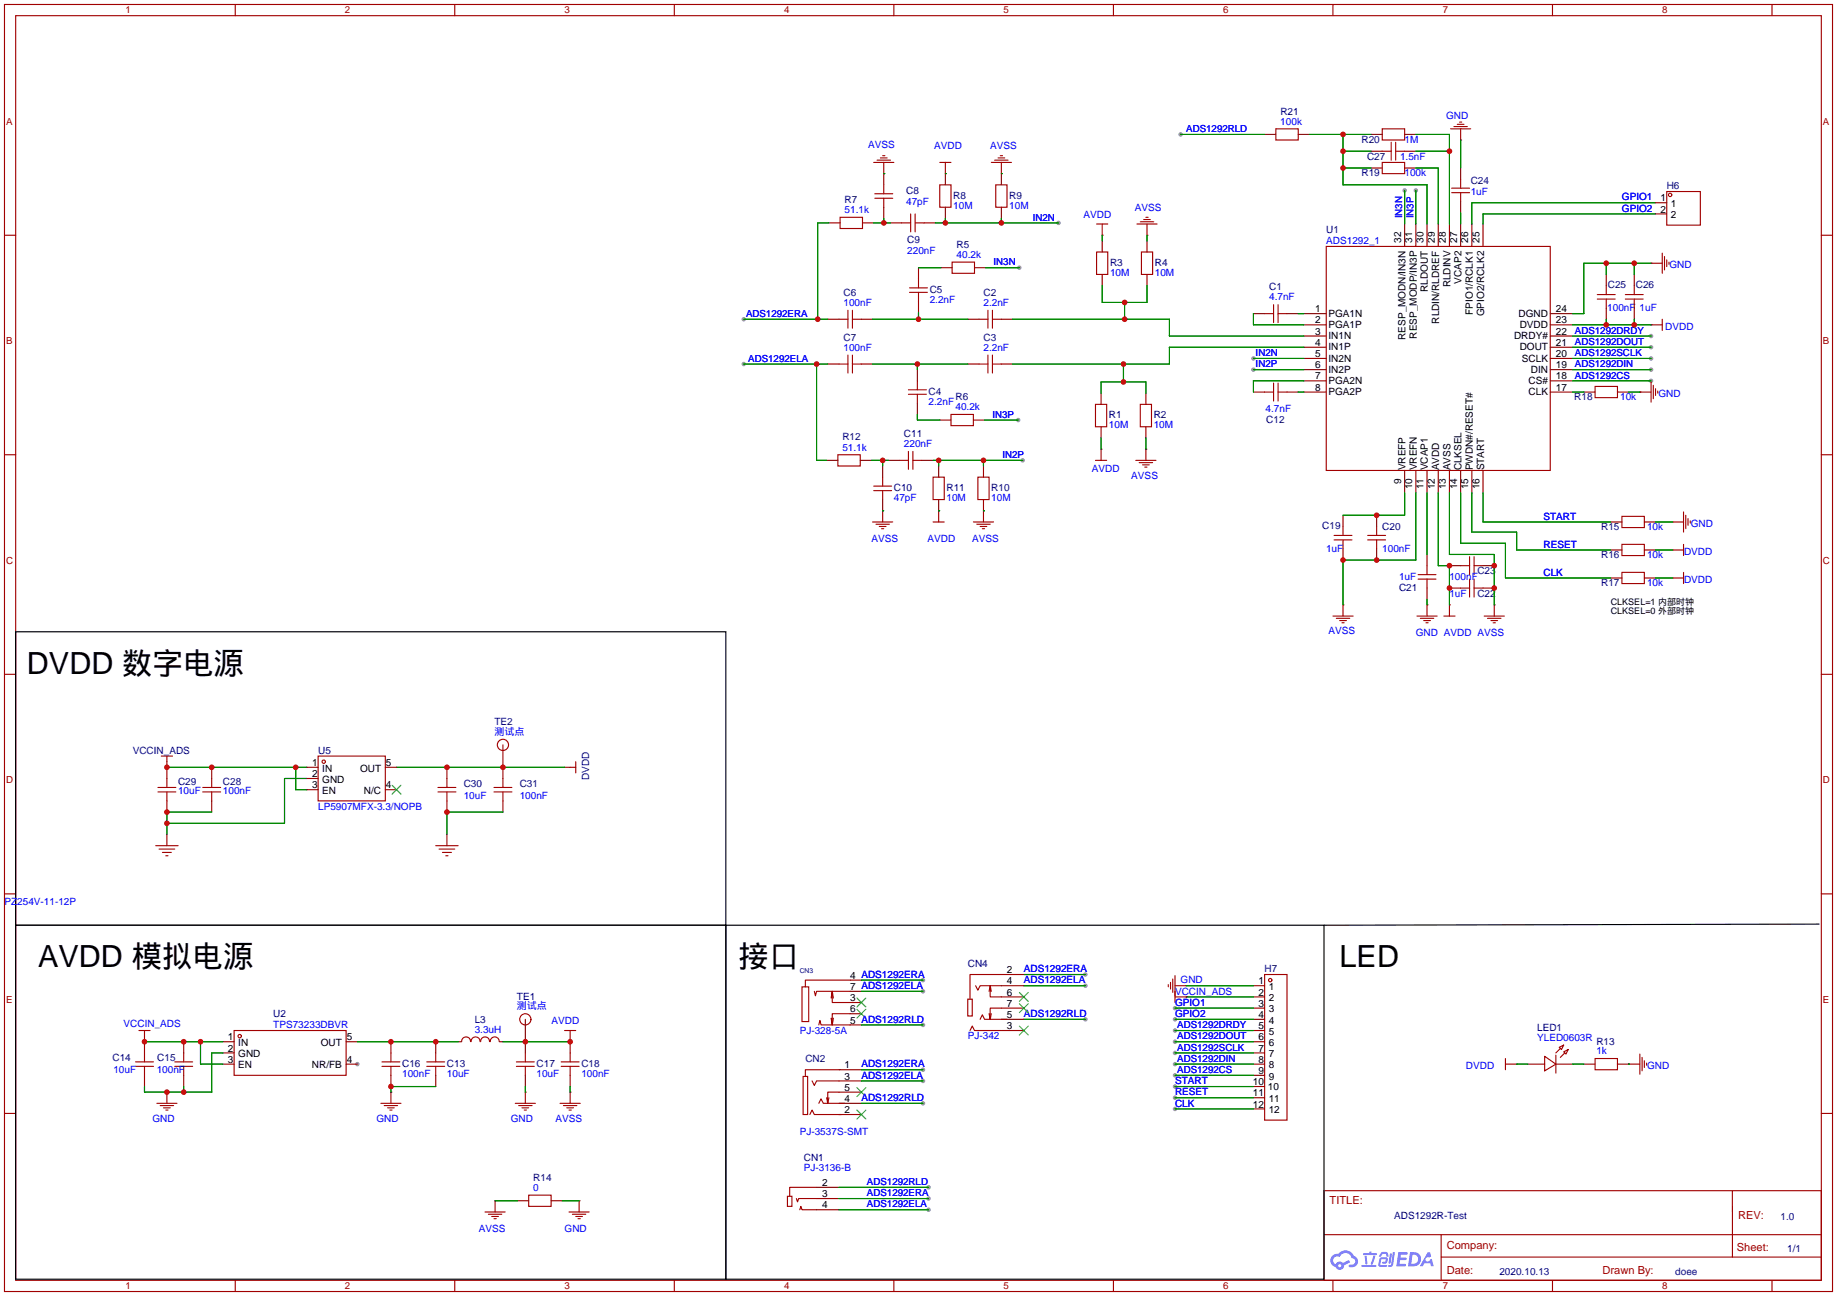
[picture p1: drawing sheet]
<svg xmlns="http://www.w3.org/2000/svg" width="417mm" height="294mm" viewBox="0 0 417 294" stroke-linecap="round" stroke-linejoin="round" font-family="sans-serif">
<g fill="#999">
<circle cx="81" cy="241.3" r=".51"/>
<circle cx="168.7" cy="82.5" r=".51"/>
<circle cx="231.1" cy="60.7" r=".51"/>
<circle cx="230.9" cy="95.2" r=".51"/>
<circle cx="168.7" cy="72.4" r=".51"/>
<circle cx="240" cy="50.5" r=".51"/>
<circle cx="231.9" cy="104.4" r=".51"/>
<circle cx="374.4" cy="76.2" r=".51"/>
<circle cx="374.4" cy="86.4" r=".51"/>
<circle cx="374.4" cy="83.8" r=".51"/>
<circle cx="374.4" cy="81.3" r=".51"/>
<circle cx="374.4" cy="78.7" r=".51"/>
<circle cx="318.5" cy="43.2" r=".51"/>
<circle cx="321.1" cy="43.2" r=".51"/>
<circle cx="267.7" cy="30.5" r=".51"/>
<circle cx="210.6" cy="269.2" r=".51"/>
<circle cx="210.6" cy="271.8" r=".51"/>
<circle cx="210.6" cy="274.3" r=".51"/>
<circle cx="266.4" cy="243.8" r=".51"/>
<circle cx="266.4" cy="241.3" r=".51"/>
<circle cx="266.4" cy="238.8" r=".51"/>
<circle cx="266.4" cy="236.2" r=".51"/>
<circle cx="266.4" cy="233.7" r=".51"/>
<circle cx="266.4" cy="228.6" r=".51"/>
<circle cx="266.4" cy="231.1" r=".51"/>
<circle cx="266.4" cy="251.5" r=".51"/>
<circle cx="266.4" cy="248.9" r=".51"/>
<circle cx="266.4" cy="246.4" r=".51"/>
<circle cx="209.3" cy="242.6" r=".51"/>
<circle cx="209.3" cy="245.1" r=".51"/>
<circle cx="209.3" cy="250.2" r=".51"/>
<circle cx="209.3" cy="224.8" r=".51"/>
<circle cx="209.3" cy="232.4" r=".51"/>
<circle cx="246.1" cy="221" r=".51"/>
<circle cx="209.3" cy="222.2" r=".51"/>
<circle cx="246.1" cy="223.5" r=".51"/>
<circle cx="246.1" cy="231.1" r=".51"/>
<circle cx="284.2" cy="83.8" r=".51"/>
<circle cx="284.2" cy="81.3" r=".51"/>
</g>
<g fill="none" stroke="#a10000" stroke-width=".25">
<path d="M1 1h414.5v291.9h-414.5zM3.6 3.6h409.4v286.7h-409.4zM53.3 1v2.6M103.1 1v2.6M152.9 1v2.6M202.7 1v2.6M252.5 1v2.6M302.3 1v2.6M352 1v2.6M401.8 1v2.6M1 53.3h2.6M413 53.3h2.5"/>
<path d="M1 103.1h2.6M413 103.1h2.5M1 152.9h2.6M413 152.9h2.5M1 202.7h2.6M413 202.7h2.5M1 252.5h2.6M413 252.5h2.5M300.2 270h112.8v20.3h-112.8zM300.3 280h112.6M326.8 280v10.1M392.8 270v15.1"/>
<path d="M53.3 290.3v2.6M103.1 290.3v2.6M152.9 290.3v2.6M202.7 290.3v2.6M252.5 290.3v2.6M302.3 290.3v2.6M326.8 285.1h86.1M352 290.3v2.6M401.8 290.3v2.6"/>
</g>
<g fill="#5487ff">
<path d="M317.1 283.9h1.8l.3 .2-.1 .4h-1.4l-.1 .7h1.2l.2 .3-.3 .2h-1.2l-.1 .9h1.3l.1 .3-.1 .2-2.1 .1z"/>
<path d="M323.8 284h.5l.2 .9-.4 .3a.54 .54 0 0 0-.8 .2 .54 .54 0 0 0 .3 .7 .54 .54 0 0 0 .7-.5l.4-.2 .4 1.7h-.6l-.2-.7h-1.3l-.4 .7h-.6z"/>
<path d="M315.2 284.2h.4l-.3 2.2-.2 .1-.2-.2z"/>
<path d="M315.9 283.9h.4l-.4 2.8a.64 .64 0 0 1-.5 .6 .64 .64 0 0 1-.6-.3l.7-.3z"/>
<path d="M313.2 284.1l.5-.2 .8 .1 .4 .9-.4 .1-.4-.7h-.6l-.4 .7-.4-.1z"/>
<path d="M313 285.2l1.3-.1a.75 .75 0 0 1 .4 .8 .75 .75 0 0 1-.6 .6h-.6l-.1-.2 .2-.2h.5l.2-.6h-1l-.3 1.3 1.4 .1 .2 .2-.3 .2h-1.3l-.3-.2-.1-.4z"/>
<path d="M308.7 286.8h3.2l.2 .3-.2 .2h-3.1z"/>
<path d="M311.4 284.7l.5 .1a2.85 2.85 0 0 1-.9 2l-.2-.2z"/>
<path d="M309.4 284.8h.5l.2 1.7-.2 .2-.3-.1z"/>
<path d="M309.1 284.2h1.4l.1-.4h.4l-.1 .4h1.2l.2 .2-.3 .2h-2.8z"/>
<path d="M319.7 283.9l-.4 3.3h1a1.64 1.64 0 0 0 1.9-1.7 1.64 1.64 0 0 0-1.9-1.6zM320.3 284.5a1.08 1.08 0 0 1 1.3 1.1 1.08 1.08 0 0 1-1.4 1h-.2z"/>
<path d="M302.1 284.8a1.5 1.5 0 0 0 .8 2.5 .99 .99 0 0 0 1.1 .6 .99 .99 0 0 0 .8-1l1.4-.7-.3-.5-1.4 .7-.7-.3a.99 .99 0 0 0-.9 .6 .95 .95 0 0 1-.5-1.3 .95 .95 0 0 1 1.4-.4 1.46 1.46 0 0 1 1.5-.9 1.46 1.46 0 0 1 1.3 1.2 .78 .78 0 0 1 .7 1 .78 .78 0 0 1-1.1 .5 .3 .3 0 0 0-.4 .2 .3 .3 0 0 0 .3 .4 1.36 1.36 0 0 0 1.7-.9 1.36 1.36 0 0 0-.8-1.7 2.16 2.16 0 0 0-3.6-.5l-.7 .1zM303.4 287a.4 .4 0 0 1 .8 0 .4 .4 0 0 1-.8 0z"/>
</g>
<g fill="none" stroke="#a10000" stroke-width=".25">
<path d="M198.1 36.8h4.6M198.9 36.3h3M199.6 35.8h1.6M200.2 35.3h.5M200.4 36.8v2.6M213.1 36.8h2.5M214.4 36.8v2.6M224.8 36.8h4.6M225.6 36.3h3M226.3 35.8h1.5M226.8 35.3h.5M227.1 36.8v2.6"/>
<path d="M289.3 29.2h5.1v2.6h-5.1zM313.4 36.8h5.1v2.6h-5.1zM313.4 29.2h5.1v2.6h-5.1zM313.4 34.3h2.1M315.5 32.3v4M316.5 34.3h2M316.5 32.3v4M328.9 29.2h4.6M329.7 28.7h3M330.5 28.2h1.5M331 27.7h.5M331.2 29.2v2.6"/>
<path d="M190.5 49.3h5.1v2.5h-5.1zM198.4 45h4M198.4 43.9h4M200.4 41.9v2M200.4 45v2M204.5 50.5h2M206.5 48.5v4.1M207.5 50.5h2M207.5 48.5v4.1M213.1 41.9h2.5v5.1h-2.5zM215.9 59.4h5.1v2.6h-5.1zM225.8 41.9h2.5v5.1h-2.5z"/>
<path d="M248.7 57.1h2.5v5.1h-2.5zM248.7 50.8h2.5M249.9 50.8v2.5M257.8 50.8h4.6M258.6 50.3h3M258.8 57.1h2.6v5.1h-2.6zM259.3 49.8h1.6M259.8 49.3h.5M260.1 50.8v2.5M300.7 55.9h50.8v50.8h-50.8zM329.2 42.7h4M329.2 43.7h4"/>
<path d="M331.2 40.6v2.1M331.2 43.7v2M374.4 59.7h2.5M376.9 57.4v4.6M377.4 58.2v3M378 43.4h7.6v7.7h-7.6zM378 58.9v1.6M378.5 59.4v.5M190.2 72.4h2.1M192.3 70.4v4M193.3 72.4h2M193.3 70.4v4"/>
<path d="M206.2 66.3h4.1M206.2 65.3h4.1M208.3 63.2v2.1M208.3 66.3v2M222 72.4h2M224 70.4v4M225 72.4h2.1M225 70.4v4M286.8 71.1h2M288.8 69.1v4.1M289.8 69.1v4.1M289.8 71.1h2"/>
<path d="M362.2 67.8h4.1M362.2 66.8h4.1M364.2 64.8v2M364.2 67.8v2M368.6 67.8h4M368.6 66.8h4M370.6 64.8v2M370.6 67.8v2M374.4 73.7h2.5M376.9 72.4v2.5M190.2 82.5h2.1M192.3 80.5v4.1"/>
<path d="M193.3 82.5h2M193.3 80.5v4.1M206 88.4h4.1M206 89.4h4.1M208 86.4v2M208 89.4v2M215.6 94h5.1v2.5h-5.1zM222 82.5h2M224 80.5v4.1M225 80.5v4.1M225 82.5h2.1M248.4 91.7h2.6v5.1h-2.6z"/>
<path d="M258.6 91.7h2.5v5.1h-2.5zM286.8 88.9h2M288.8 86.9v4M289.8 86.9v4M289.8 88.9h2M361.7 87.6h5.1v2.6h-5.1zM371.9 88.9h2.5M374.4 86.6v4.6M374.9 87.4v3M375.4 88.1v1.6M375.9 88.6v.6M190 103.1h5.1v2.6h-5.1z"/>
<path d="M197.9 118.4h4.5M198.1 110.2h4.1M198.1 111.3h4.1M198.6 118.9h3.1M199.4 119.4h1.5M199.9 119.9h.5M200.2 108.2v2M200.2 111.3v2M200.2 115.8v2.6M204 104.4h2M206 102.4v4M207 104.4h2"/>
<path d="M207 102.4v4M211.6 108.2h2.5v5.1h-2.5zM211.6 118.4h2.5M212.9 115.8v2.6M220.7 118.4h4.6M221.5 118.9h3M221.7 108.2h2.6v5.1h-2.6zM222.2 119.4h1.6M222.8 119.9h.5M223 115.8v2.6M248.4 104.4h2.6M249.7 101.9v2.5"/>
<path d="M257.6 104.4h4.5M258.3 104.9h3.1M259.1 105.4h1.5M259.6 105.9h.5M259.8 101.9v2.5M304.5 119.4v2M312.2 119.4v2M367.8 117.1h5.1v2.5h-5.1zM379.2 118.4h2.6M381.8 116.1v4.5M382.3 116.8v3.1M382.8 117.6v1.5"/>
<path d="M383.3 118.1v.5M302.3 139.7h4.5M302.5 122.4h4.1M302.5 121.4h4.1M304.5 122.4v2.1M304.5 137.2v2.5M310.1 122.4h4.1M310.1 121.4h4.1M312.2 122.4v2.1M321.3 139.7h4.6M321.6 131.3h4M321.6 130.3h4"/>
<path d="M323.6 128.3v2M323.6 131.3v2M323.6 137.2v2.5M327.4 139.7h2.5M328.7 137.2v2.5M331.2 133.3h2M331.2 128.3h2M333.2 126.2v4.1M333.2 131.3v4.1M334.3 126.2v4.1M334.3 131.3v4.1M334.3 133.3h2"/>
<path d="M334.3 128.3h2M336.5 139.7h4.6M338.8 137.2v2.5M367.8 123.4h5.1v2.6h-5.1zM367.8 129.8h5.1v2.5h-5.1zM379.2 124.7h2.6M379.2 131.1h2.6M381.8 123.4v2.6M381.8 129.8v2.5M303 140.2h3.1M303.8 140.7h1.5M304.3 141.2h.5"/>
<path d="M322.1 140.2h3M322.8 140.7h1.6M323.3 141.2h.5M337.3 140.2h3.1M338.1 140.7h1.5M338.6 141.2h.5M35.8 179.6h4.1M35.8 178.6h4.1M36.6 171.4h2.5M37.8 171.4v1.3M37.8 176.5v2.1M37.8 179.6v2"/>
<path d="M46 179.6h4M46 178.6h4M48 176.5v2.1M48 179.6v2M72.1 171.4h15.3v10.2h-15.3zM99.3 179.6h4.1M99.3 178.6h4.1M101.3 176.5v2.1M101.3 179.6v2M112 179.6h4.1M112 178.6h4.1M114 176.5v2.1"/>
<path d="M114 179.6v2M129.3 174h1.3M130.6 172.7v2.6M35.3 191.8h5.1M36.1 192.5h3.5M36.8 193.3h2.1M37.6 194.1h.5M98.8 191.8h5.1M99.6 192.5h3.5M100.3 193.3h2.1M101.1 194.1h.5M31.5 233.7h2.5"/>
<path d="M32.8 233.7v2.5M32.8 238.8v2M41.7 238.8v2M53.1 233.7h25.4v10.1h-25.4zM88.6 238.8v2M98.8 238.8v2M104.7 236.2a1.01 1.01 0 0 1 1-1.1 1.01 1.01 0 0 1 1 1.1M106.8 236.2a1.01 1.01 0 0 1 1-1.1 1.01 1.01 0 0 1 1.1 1.1M109 236.2a1.01 1.01 0 0 1 1-1.1 1.01 1.01 0 0 1 1 1.1M111.2 236.2a1.01 1.01 0 0 1 1-1.1 1.01 1.01 0 0 1 1 1.1M119.1 238.8v2M128 233.7h2.6"/>
<path d="M129.3 233.7v2.5M129.3 238.8v2M181.9 223.8h1.5v7.8h-1.5zM184.7 224.8l.2 1 .3-1h7.6M185.7 232.4l.2-1 .3 1h6.6M188.5 226.3l.2-1.5v2.5h4.1M188.7 224.8l.3 1.5M189 230.9l-.3 1.5M192.8 222.2h-10.2v1.6M192.8 229.9h-4.1v2.5l-.2-1.5M219.5 226.6h1v3.8h-1zM220 233.7l.5-1 .5 1h6.1"/>
<path d="M221.2 223.5l.5 1 .5-1h4.9M222.2 231.1l.6-1 .5 1h5M224.5 223.5l-.2 1.3M224.8 224.8l-.3-1.3v2.6h2.6M224.8 229.9l-.3 1.2M227.1 228.6h-2.6v2.5l-.2-1.2M227.1 221h-7.1v5.6M264.9 223.3v.5M265.4 222.8v1.5M265.9 222v3M266.4 223.5h2.6M266.4 221.2v6.1"/>
<path d="M266.4 226.1h2.6M286.8 221h5v33h-5zM350.3 239.5l2.5 1.8-2.5 1.5zM352.8 239.3v4M353.6 237.5l1-.5-.5 1zM353.8 237.7l-1 1.1M354.6 238.5l1-.5-.5 1zM354.8 238.8l-1 1M371.9 239v4.6M372.4 239.8v3M30.7 241.8h4.1M30.7 240.8h4.1"/>
<path d="M32.8 241.8v2M35.6 250.2h4.5M36.3 250.7h3.1M37.1 251.2h1.5M37.6 251.7h.5M37.8 247.6v2.6M39.6 241.8h4.1M39.6 240.8h4.1M41.7 241.8v2M86.4 250.2h4.5M86.6 241.8h4.1M86.6 240.8h4.1"/>
<path d="M87.1 250.7h3.1M87.9 251.2h1.5M88.4 251.7h.5M88.6 241.8v2M88.6 247.6v2.6M96.8 241.8h4M96.8 240.8h4M98.8 241.8v2M116.8 250.2h4.6M117.1 241.8h4.1M117.1 240.8h4.1M117.6 250.7h3"/>
<path d="M118.4 251.2h1.5M118.9 251.7h.5M119.1 241.8v2M119.1 247.6v2.6M127 250.2h4.6M127.3 241.8h4M127.3 240.8h4M127.8 250.7h3M128.5 251.2h1.5M129 251.7h.5M129.3 241.8v2M129.3 247.6v2.6"/>
<path d="M182.1 244.1h1v8.6h-1zM183.6 252.7l.5-1 .6 1h6.1M184.1 245.1l.6 1 .5-1h5M185.7 250.2l.5-1 .5 1h4.8M188 248.9l-.3 1.3M190.2 247.6h-2.5v2.6l-.2-1.3M190.5 242.6h-7.9v1.5M341.4 241.3h2.5M341.4 240v2.6M361.7 240h5.1v2.6h-5.1zM369.3 241.3h2.6M372.9 240.5v1.6"/>
<path d="M373.4 241v.6M110 274.8h4.6M110.7 275.3h3.1M111.5 275.8h1.5M112 276.4h.5M112.3 272.3v2.5M119.9 271h5.1v2.6h-5.1zM129 274.8h4.6M129.8 275.3h3M130.6 275.8h1.5M131.1 276.4h.5M131.3 272.3v2.5"/>
<path d="M178.6 271.3h1v2.3h-1zM180.6 271.8l.2 .7 .3-.7h4.1M181.4 274.3l.2-.7 .3 .7h3.3M185.2 269.2h-6.1v2.1"/>
<circle cx="378.7" cy="44.2" r=".38"/>
<circle cx="73.4" cy="172.7" r=".38"/>
<circle cx="114" cy="168.9" r="1.27"/>
<circle cx="54.4" cy="234.9" r=".38"/>
<circle cx="119.1" cy="231.1" r="1.27"/>
<circle cx="288" cy="222.2" r=".38"/>
</g>
<g fill="none" stroke="#870000" stroke-width=".25">
<path d="M200.4 39.4h.1M200.4 39.4v2.5M214.4 39.4h.1M214.4 39.4v2.5M227.1 39.4h.1M227.1 39.4v2.5M286.8 30.5h2.5M294.4 30.5h2.5M310.9 38.1h2.5M310.9 34.3h2.5M310.9 30.5h2.5M318.5 38.1h2.6"/>
<path d="M318.5 34.3h2.6M318.5 30.5h2.6M331.2 31.8h.1M331.2 38.1v2.5M188 50.5h2.5M195.6 50.5h2.5M200.4 47v2.5M201.9 50.5h2.6M209.5 50.5h2.6M214.4 47v2.5M227.1 47v2.5M249.9 53.3h.1"/>
<path d="M249.9 54.6v2.5M260.1 53.3h.1M260.1 54.6v2.5M318.5 50.8v5.1M321.1 50.8v5.1M323.6 50.8v5.1M326.1 50.8v5.1M328.7 50.8v5.1M331.2 45.7v2.6M331.2 50.8v5.1M333.8 50.8v5.1M336.3 50.8v5.1"/>
<path d="M374.4 59.7h.1M375.4 46h2.6M375.4 48.5h2.6M187.7 72.4h2.5M195.3 72.4h2.6M208.3 60.7v2.5M208.3 68.3v2.6M213.4 60.7h2.5M219.5 72.4h2.5M221 60.7h2.5M227.1 72.4h2.5M249.9 62.2v2.6"/>
<path d="M260.1 62.2v2.6M284.2 71.1h2.6M291.8 71.1h2.6M295.7 76.2h5M295.7 78.7h5M295.7 71.1h5M295.7 73.7h5M351.5 76.2h5.1M351.5 78.7h5.1M351.5 71.1h5.1M351.5 73.7h5.1M364.2 62.2v2.6"/>
<path d="M364.2 69.8v2.6M370.6 62.2v2.6M370.6 69.8v2.6M374.4 73.7h.1M187.7 82.5h2.5M195.3 82.5h2.6M208 83.8v2.6M208 91.4v2.6M213.1 95.2h2.5M219.5 82.5h2.5M220.7 95.2h2.6M227.1 82.5h2.5"/>
<path d="M249.7 89.2v2.5M249.7 96.8v2.5M259.8 89.2v2.5M259.8 96.8v2.5M284.2 88.9h2.6M291.8 88.9h2.6M295.7 81.3h5M295.7 83.8h5M295.7 86.4h5M295.7 88.9h5M351.5 81.3h5.1M351.5 83.8h5.1"/>
<path d="M351.5 86.4h5.1M351.5 88.9h5.1M359.2 88.9h2.5M366.8 88.9h2.5M371.9 88.9h.1M187.5 104.4h2.5M195.1 104.4h2.5M200.2 115.8h.1M200.2 105.7v2.5M200.2 113.3v2.5M201.4 104.4h2.6M209 104.4h2.6"/>
<path d="M212.9 115.8h.1M212.9 105.7v2.5M212.9 113.3v2.5M223 115.8h.1M223 105.7v2.5M223 113.3v2.5M249.7 101.9h.1M259.8 101.9h.1M304.5 116.8v2.6M312.2 116.8v2.6M318.5 106.7v5.1M321.1 106.7v5.1"/>
<path d="M323.6 106.7v5.1M326.1 106.7v5.1M328.7 106.7v5.1M331.2 106.7v5.1M333.8 106.7v5.1M336.3 106.7v5.1M365.3 118.4h2.5M372.9 118.4h2.5M379.2 118.4h.1M304.5 137.2h.1M304.5 124.5v2.5M312.2 124.5v2.5"/>
<path d="M323.6 137.2h.1M323.6 125.7v2.6M323.6 133.3v2.6M328.7 137.2h.1M328.7 133.3h2.5M328.7 128.3h2.5M336.3 133.3h2.5M336.3 128.3h2.5M338.8 137.2h.1M365.3 124.7h2.5M365.3 131.1h2.5M372.9 124.7h2.5"/>
<path d="M372.9 131.1h2.5M379.2 124.7h.1M379.2 131.1h.1M37.8 172.7v3.8M48 174v2.5M69.6 174h2.5M69.6 176.5h2.5M69.6 179.1h2.5M87.4 174h2.5M87.4 179.1h2.5M101.3 174v2.5M114 168.9v7.6"/>
<path d="M128 174h1.3M37.8 181.6v2.5M37.8 189.2v2.6M48 181.6v2.5M101.3 181.6v2.5M101.3 189.2v2.6M114 181.6v2.5M32.8 236.2h.1M32.8 236.2v2.6M41.7 236.2v2.6M50.5 236.2h2.6M50.5 238.8h2.6"/>
<path d="M78.5 236.2h2.5M88.6 236.2v2.6M98.8 236.2v2.6M103.9 236.2h.7M113.3 236.2h.7M119.1 231.1v7.7M129.3 236.2h.1M129.3 236.2v2.6M192.8 227.3h2.5M192.8 222.2h2.5M192.8 232.4h2.5M192.8 229.9h2.5"/>
<path d="M192.8 224.8h2.5M227.1 223.5h5.1M227.1 226.1h5.1M227.1 228.6h5.1M227.1 231.1h5.1M227.1 233.7h5.1M227.1 221h5.1M269 223.5h.1M269 226.1h.1M284.2 236.2h2.6M284.2 238.8h2.6M284.2 223.5h2.6"/>
<path d="M284.2 226.1h2.6M284.2 228.6h2.6M284.2 231.1h2.6M284.2 233.7h2.6M32.8 243.8v2.6M37.8 247.6h.1M41.7 243.8v2.6M50.5 241.3h2.6M78.5 241.3h2.5M88.6 247.6h.1M88.6 243.8v2.6M98.8 243.8v2.6"/>
<path d="M119.1 247.6h.1M119.1 243.8v2.6M129.3 247.6h.1M129.3 243.8v2.6M190.2 242.6h5.1M190.2 247.6h5.1M190.2 245.1h5.1M190.2 250.2h5.1M190.2 252.7h5.1M284.2 241.3h2.6M284.2 243.8h2.6M284.2 246.4h2.6"/>
<path d="M284.2 248.9h2.6M284.2 251.5h2.6M343.9 241.3h.1M346.5 241.3h3.8M352.8 241.3h3.8M359.2 241.3h2.5M366.8 241.3h2.5M369.3 241.3h.1M112.3 272.3h.1M117.3 272.3h2.6M125 272.3h2.5M131.3 272.3h.1"/>
<path d="M185.2 269.2h5M185.2 271.8h5M185.2 274.3h5"/>
</g>
<g fill="none" stroke="#008700" stroke-width=".25">
<path d="M200.4 39.4h.1M214.4 39.4h.1M227.1 39.4h.1M267.7 30.5h19.1M296.9 30.5h14M304.5 30.5v11.4h19.1v8.9M304.5 38.1h6.4M304.5 34.3h6.4M321.1 30.5h7.6v20.3M321.1 38.1h5v12.7M321.1 34.3h7.6M331.2 31.8v6.3"/>
<path d="M188 50.5h-2.6v21.9M198.1 50.5h3.8M200.4 49.5v1M212.1 50.5h27.9M214.4 49.5v1M227.1 49.5v1M249.9 53.3v1.3M260.1 53.3v1.3M318.5 43.2v7.6M321.1 43.2v7.6M331.2 48.3v2.5M364.2 59.7v2.5"/>
<path d="M370.6 59.7v2.5M374.4 59.7h-15.2v11.4h-2.6M375.4 46h-41.6v4.8M375.4 48.5h-39.1v2.3M168.7 72.4h19M197.9 72.4h21.6M208.3 60.7h5.1M208.3 70.9v1.5M223.5 60.7h7.6M229.6 72.4h35.6v3.8h30.5M249.9 64.8v3.8h10.2v-3.8M255 68.6v3.8"/>
<path d="M284.2 71.1v2.6h11.5M294.4 71.1h1.3M295.7 78.7h-30.5v3.8h-35.6M356.6 73.7h17.8M356.6 76.2h17.8M356.6 78.7h17.8M364.2 72.4v1.3M370.6 72.4v1.3M168.7 82.5h19M185.2 82.5v21.9h2.3M197.9 82.5h21.6M208 94v1.2h5.1"/>
<path d="M208 82.5v1.3M223.3 95.2h7.6M249.7 89.2v-2.6h10.1v2.6M249.7 99.3v2.6M254.8 82.5v4.1M259.8 99.3v2.6M284.2 83.8h11.5M284.2 81.3h11.5M294.4 88.9h1.3M295.7 86.4h-11.5v2.5M356.6 88.9h2.6M356.6 86.4h17.8"/>
<path d="M356.6 83.8h17.8M356.6 81.3h17.8M369.3 88.9h2.6M197.6 104.4h3.8M200.2 115.8h.1M200.2 104.4v1.3M211.6 104.4h20.3M212.9 115.8h.1M212.9 104.4v1.3M223 115.8h.1M223 104.4v1.3M318.5 111.8v5h-14"/>
<path d="M321.1 111.8v15.2h-16.6v10.2M323.6 111.8v13.9M326.1 111.8v16.5h2.6v8.9M328.7 111.8v13.9h10.1v11.5M331.2 111.8v11.4h10.2v7.9h23.9M333.8 111.8v8.8h10.1v4.1h21.4M336.3 111.8v6.6h29M375.4 118.4h3.8M323.6 135.9v1.3M375.4 131.1h3.8M375.4 124.7h3.8M37.8 174h31.8"/>
<path d="M67.1 174v5.1h2.5M69.6 176.5h-5.1v10.2h-26.7M89.9 174h38.1M48 184.1h-10.2v5.1M114 184.1h-12.7v5.1M32.8 236.2h17.7M45.5 236.2v5.1h5M50.5 238.8h-2.5v8.8h-15.2v-1.2M81 236.2h22.9M114 236.2h15.3M195.3 224.8h14M195.3 232.4h14"/>
<path d="M195.3 222.2h14M232.2 223.5h13.9M232.2 231.1h13.9M232.2 221h13.9M266.4 236.2h17.8M266.4 238.8h17.8M266.4 233.7h17.8M266.4 228.6h17.8M266.4 231.1h17.8M269 223.5h15.2M269 226.1h15.2M41.7 246.4v1.2"/>
<path d="M98.8 246.4h-10.2v1.2M119.1 246.4v1.2M129.3 246.4v1.2M195.3 242.6h14M195.3 245.1h14M195.3 250.2h14M266.4 241.3h17.8M266.4 246.4h17.8M266.4 243.8h17.8M266.4 251.5h17.8M266.4 248.9h17.8M343.9 241.3h2.6"/>
<path d="M356.6 241.3h2.6M369.3 241.3h.1M112.3 272.3h5M127.5 272.3h3.8M190.2 269.2h20.4M190.2 271.8h20.4M190.2 274.3h20.4"/>
</g>
<path d="M3.6 143.3h161v66.5h-161zM3.6 209.8h161v80.3h-161zM164.6 209.8h135.6v80.3h-135.6zM412.5 209.5l-112.3 .3" fill="none" stroke="#000" stroke-width=".25"/>
<g fill="none" stroke="#3c3" stroke-width=".25">
<path d="M88.9 178.1l2 2M90.9 178.1l-2 2M194.3 226.3l2 2M194.3 228.9l2 2M196.3 226.3l-2 2M196.3 228.9l-2 2M231.1 232.7l2.1 2M231.1 225l2.1 2.1M231.1 227.6l2.1 2M233.2 232.7l-2.1 2M233.2 225l-2.1 2.1M233.2 227.6l-2.1 2"/>
<path d="M194.3 246.6l2 2.1M194.3 251.7l2 2M196.3 246.6l-2 2.1M196.3 251.7l-2 2"/>
</g>
<g fill="#c00">
<circle cx="185.2" cy="82.5" r=".63"/>
<circle cx="185.4" cy="72.4" r=".63"/>
<circle cx="214.4" cy="50.5" r=".63"/>
<circle cx="227.1" cy="50.5" r=".63"/>
<circle cx="200.2" cy="104.4" r=".63"/>
<circle cx="212.9" cy="104.4" r=".63"/>
<circle cx="223" cy="104.4" r=".63"/>
<circle cx="32.8" cy="236.2" r=".63"/>
<circle cx="41.7" cy="236.2" r=".63"/>
<circle cx="45.5" cy="236.2" r=".63"/>
<circle cx="41.7" cy="247.6" r=".63"/>
<circle cx="37.8" cy="247.6" r=".63"/>
<circle cx="98.8" cy="236.2" r=".63"/>
<circle cx="88.6" cy="236.2" r=".63"/>
<circle cx="119.1" cy="236.2" r=".63"/>
<circle cx="129.3" cy="236.2" r=".63"/>
<circle cx="88.6" cy="246.4" r=".63"/>
<circle cx="312.2" cy="116.8" r=".63"/>
<circle cx="304.5" cy="127" r=".63"/>
<circle cx="312.2" cy="127" r=".63"/>
<circle cx="328.7" cy="133.3" r=".63"/>
<circle cx="328.7" cy="128.3" r=".63"/>
<circle cx="338.8" cy="128.3" r=".63"/>
<circle cx="338.8" cy="133.3" r=".63"/>
<circle cx="370.6" cy="59.7" r=".63"/>
<circle cx="364.2" cy="59.7" r=".63"/>
<circle cx="364.2" cy="73.7" r=".63"/>
<circle cx="370.6" cy="73.7" r=".63"/>
<circle cx="304.5" cy="38.1" r=".63"/>
<circle cx="304.5" cy="34.3" r=".63"/>
<circle cx="304.5" cy="30.5" r=".63"/>
<circle cx="328.7" cy="34.3" r=".63"/>
<circle cx="200.4" cy="50.5" r=".63"/>
<circle cx="48" cy="174" r=".63"/>
<circle cx="37.8" cy="174" r=".63"/>
<circle cx="67.1" cy="174" r=".63"/>
<circle cx="37.8" cy="186.7" r=".63"/>
<circle cx="37.8" cy="184.1" r=".63"/>
<circle cx="101.3" cy="184.1" r=".63"/>
<circle cx="101.3" cy="174" r=".63"/>
<circle cx="114" cy="174" r=".63"/>
<circle cx="208.3" cy="72.4" r=".63"/>
<circle cx="208" cy="82.5" r=".63"/>
<circle cx="254.8" cy="82.5" r=".63"/>
<circle cx="254.8" cy="86.6" r=".63"/>
<circle cx="255" cy="72.4" r=".63"/>
<circle cx="255" cy="68.6" r=".63"/>
</g>
<g font-size="6.9">
<text x="6.1" y="152.8">DVDD 数字电源</text>
<text x="8.6" y="219.3">AVDD 模拟电源</text>
<text x="167.4" y="219.3">接口</text>
<text x="303.8" y="219.3">LED</text>
</g>
<g font-size="2.5" fill="#a00000">
<text x="301.5" y="273.1">TITLE:</text>
<text x="394.1" y="276.5">REV:</text>
<text x="328.1" y="283.3">Company:</text>
<text x="393.9" y="283.8">Sheet:</text>
<text x="328.1" y="288.8">Date:</text>
<text x="363.4" y="288.9">Drawn By:</text>
</g>
<g font-size="2.3" fill="#00f">
<text x="290.3" y="28.3">100k</text>
<text x="327.9" y="26.9">GND</text>
<text x="196.9" y="33.5">AVSS</text>
<text x="211.8" y="33.7">AVDD</text>
<text x="224.5" y="33.7">AVSS</text>
<text x="318.5" y="32.4">1M</text>
<text x="317.5" y="36.2">1.5nF</text>
<text x="318.5" y="40">100k</text>
<text x="205.5" y="46.4">47pF</text>
<text x="216.2" y="47.3">10M</text>
<text x="228.9" y="47.3">10M</text>
<text x="257.3" y="47.8">AVSS</text>
<text x="333.5" y="44.2">1uF</text>
<text x="367.8" y="45.4">GPIO1</text>
<text x="367.8" y="48">GPIO2</text>
<text x="191.5" y="48.3">51.1k</text>
<text x="245.7" y="49.4">AVDD</text>
<text x="205.7" y="57.6">220nF</text>
<text x="216.9" y="58.5">40.2k</text>
<text x="300.7" y="55.3">ADS1292_1</text>
<text x="251.7" y="62.6">10M</text>
<text x="261.9" y="62.6">10M</text>
<text x="378.6" y="60.8">GND</text>
<text x="191.3" y="69.4">100nF</text>
<text x="210.8" y="68.7">2.2nF</text>
<text x="223" y="69.4">2.2nF</text>
<text x="287.8" y="68.1">4.7nF</text>
<text x="364.5" y="70.5">100nF</text>
<text x="371.8" y="70.5">1uF</text>
<text x="377.6" y="74.8">DVDD</text>
<text x="191.3" y="79.6">100nF</text>
<text x="223" y="79.6">2.2nF</text>
<text x="210.6" y="91.8">2.2nF</text>
<text x="216.7" y="93">40.2k</text>
<text x="287" y="93.3">4.7nF</text>
<text x="367.4" y="90.8">10k</text>
<text x="376" y="90">GND</text>
<text x="205" y="101.4">220nF</text>
<text x="251.5" y="97.2">10M</text>
<text x="261.6" y="97.2">10M</text>
<text x="191" y="102.2">51.1k</text>
<text x="247.6" y="107">AVDD</text>
<text x="202.7" y="113.6">47pF</text>
<text x="214.6" y="113.6">10M</text>
<text x="224.8" y="113.6">10M</text>
<text x="256.5" y="108.5">AVSS</text>
<text x="350" y="117.8">START</text>
<text x="383.4" y="119.5">GND</text>
<text x="197.6" y="122.9">AVSS</text>
<text x="210.3" y="122.9">AVDD</text>
<text x="220.5" y="122.9">AVSS</text>
<text x="300.7" y="125.1">1uF</text>
<text x="313.4" y="125.2">100nF</text>
<text x="350" y="124.2">RESET</text>
<text x="373.5" y="120.3">10k</text>
<text x="381.9" y="125.9">DVDD</text>
<text x="317.2" y="131.5">1uF</text>
<text x="328.7" y="131.5">100nF</text>
<text x="350" y="130.5">CLK</text>
<text x="373.5" y="126.6">10k</text>
<text x="328.7" y="135.3">1uF</text>
<text x="373.5" y="133">10k</text>
<text x="381.9" y="132.2">DVDD</text>
<text x="301.2" y="143.8">AVSS</text>
<text x="321.1" y="144.2">GND AVDD AVSS</text>
<text x="112.1" y="166.7">测试点</text>
<text x="40.4" y="180.1">10uF</text>
<text x="50.5" y="180.1">100nF</text>
<text x="72.1" y="183.6">LP5907MFX-3.3/NOPB</text>
<text x="105.2" y="181.1">10uF</text>
<text x="117.9" y="181.1">100nF</text>
<text x="1" y="205.2">PZ254V-11-12P</text>
<text x="232.2" y="220.4">ADS1292ERA</text>
<text x="232.2" y="223">ADS1292ELA</text>
<text x="266.4" y="225.5">VCCIN_ADS</text>
<text x="267.7" y="223">GND</text>
<text x="28" y="232.9">VCCIN_ADS</text>
<text x="62" y="233.1">TPS73233DBVR</text>
<text x="117.2" y="228.9">测试点</text>
<text x="125.1" y="232.3">AVDD</text>
<text x="232.2" y="230.6">ADS1292RLD</text>
<text x="266.4" y="228.1">GPIO1</text>
<text x="266.4" y="230.6">GPIO2</text>
<text x="107.6" y="234.2">3.3uH</text>
<text x="181.4" y="234.4">PJ-328-5A</text>
<text x="219.5" y="235.7">PJ-342</text>
<text x="348.6" y="236">YLED0603R</text>
<text x="362" y="239.1">1k</text>
<text x="25.7" y="243.2">10uF</text>
<text x="35.5" y="243.2">100nF</text>
<text x="91.2" y="244.2">100nF</text>
<text x="101.3" y="244.2">10uF</text>
<text x="121.7" y="244.2">10uF</text>
<text x="131.8" y="244.2">100nF</text>
<text x="195.3" y="242">ADS1292ERA</text>
<text x="195.3" y="244.6">ADS1292ELA</text>
<text x="266.4" y="245.8">START</text>
<text x="332.4" y="242.4">DVDD</text>
<text x="373.5" y="242.4">GND</text>
<text x="195.3" y="249.6">ADS1292RLD</text>
<text x="266.4" y="250.9">CLK</text>
<text x="266.4" y="248.4">RESET</text>
<text x="34.5" y="254.3">GND</text>
<text x="85.3" y="254.3">GND</text>
<text x="115.8" y="254.3">GND</text>
<text x="126" y="254.3">AVSS</text>
<text x="181.4" y="257.3">PJ-3537S-SMT</text>
<text x="182.3" y="265.6">PJ-3136-B</text>
<text x="120.9" y="270.1">0</text>
<text x="108.6" y="279.3">AVSS</text>
<text x="128" y="279.3">GND</text>
</g>
<g font-size="2.3" fill="#000080">
<text x="290.3" y="26">R21</text>
<text x="308.7" y="32.4">R20</text>
<text x="308.7" y="40">R19</text>
<text x="310" y="36.2">C27</text>
<text x="333.5" y="41.6">C24</text>
<text x="191.5" y="46">R7</text>
<text x="205.5" y="43.9">C8</text>
<text x="216.2" y="45.1">R8</text>
<text x="228.9" y="45.1">R9</text>
<text x="378" y="42.9">H6</text>
<text x="300.7" y="52.8">U1</text>
<text x="205.7" y="55.1">C9</text>
<text x="216.9" y="56.2">R5</text>
<text x="251.7" y="60.3">R3</text>
<text x="261.9" y="60.3">R4</text>
<text x="287.8" y="65.8">C1</text>
<text x="364.6" y="65.4">C25</text>
<text x="371" y="65.4">C26</text>
<text x="191.3" y="67.1">C6</text>
<text x="210.8" y="66.4">C5</text>
<text x="223" y="67.2">C2</text>
<text x="191.3" y="77.3">C7</text>
<text x="223" y="77.3">C3</text>
<text x="210.6" y="89.5">C4</text>
<text x="216.7" y="90.7">R6</text>
<text x="251.5" y="94.9">R1</text>
<text x="261.6" y="94.9">R2</text>
<text x="287.1" y="95.9">C12</text>
<text x="357" y="90.8">R18</text>
<text x="191" y="99.9">R12</text>
<text x="205" y="99.1">C11</text>
<text x="202.7" y="111.4">C10</text>
<text x="214.6" y="111.4">R11</text>
<text x="224.8" y="111.4">R10</text>
<text x="299.8" y="120">C19</text>
<text x="313.4" y="120.1">C20</text>
<text x="363.1" y="120.3">R15</text>
<text x="335" y="130.3">C23</text>
<text x="363.1" y="126.6">R16</text>
<text x="317.2" y="134.1">C21</text>
<text x="335" y="135.3">C22</text>
<text x="363.1" y="133">R17</text>
<text x="112.1" y="164.4">TE2</text>
<text x="30.1" y="170.9">VCCIN_ADS</text>
<text x="72.1" y="170.9">U5</text>
<text x="40.4" y="178">C29</text>
<text x="50.5" y="178">C28</text>
<text x="105.2" y="178.5">C30</text>
<text x="117.9" y="178.5">C31</text>
<text x="133.6" y="176.9" transform="rotate(-90 133.6 176.9)">DVDD</text>
<text x="219.5" y="219.2">CN4</text>
<text x="286.8" y="220.4">H7</text>
<text x="117.2" y="226.6">TE1</text>
<text x="62" y="230.6">U2</text>
<text x="107.6" y="231.9">L3</text>
<text x="348.6" y="233.8">LED1</text>
<text x="362" y="236.9">R13</text>
<text x="25.5" y="240.7">C14</text>
<text x="35.7" y="240.7">C15</text>
<text x="91.2" y="241.9">C16</text>
<text x="101.3" y="241.9">C13</text>
<text x="121.7" y="241.9">C17</text>
<text x="131.8" y="241.9">C18</text>
<text x="182.6" y="240.8">CN2</text>
<text x="182.3" y="263.3">CN1</text>
<text x="120.9" y="267.8">R14</text>
<text x="316.1" y="276.5">ADS1292R-Test</text>
<text x="403.8" y="276.6">1.0</text>
<text x="405.3" y="284">1/1</text>
<text x="340" y="289.1">2020.10.13</text>
<text x="379.9" y="289">doee</text>
</g>
<g font-size="2.3">
<text x="376.6" y="45.7">1</text>
<text x="378.9" y="46.9">1</text>
<text x="376.6" y="48.2">2</text>
<text x="378.9" y="49.5">2</text>
<text x="317.7" y="55.1" transform="rotate(-90 317.7 55.1)">32</text>
<text x="320.3" y="55.1" transform="rotate(-90 320.3 55.1)">31</text>
<text x="322.8" y="55.1" transform="rotate(-90 322.8 55.1)">30</text>
<text x="325.3" y="55.1" transform="rotate(-90 325.3 55.1)">29</text>
<text x="327.9" y="55.1" transform="rotate(-90 327.9 55.1)">28</text>
<text x="330.4" y="55.1" transform="rotate(-90 330.4 55.1)">27</text>
<text x="333" y="55.1" transform="rotate(-90 333 55.1)">26</text>
<text x="335.5" y="55.1" transform="rotate(-90 335.5 55.1)">25</text>
<text x="328.9" y="65.2" transform="rotate(-90 328.9 65.2)">RLDINV</text>
<text x="331.4" y="64.3" transform="rotate(-90 331.4 64.3)">VCAP2</text>
<text x="298.2" y="70.8">1</text>
<text x="301.2" y="71.8">PGA1N</text>
<text x="323.8" y="66.2" transform="rotate(-90 323.8 66.2)">RLDOUT</text>
<text x="334" y="71.4" transform="rotate(-90 334 71.4)">FPIO1/RCLK1</text>
<text x="336.5" y="71.7" transform="rotate(-90 336.5 71.7)">GPIO2/RCLK2</text>
<text x="344.3" y="71.8">DGND</text>
<text x="352.8" y="70.8">24</text>
<text x="298.2" y="75.9">3</text>
<text x="298.2" y="73.3">2</text>
<text x="301.2" y="76.9">IN1N</text>
<text x="301.2" y="74.4">PGA1P</text>
<text x="318.7" y="77" transform="rotate(-90 318.7 77)">RESP_MODN/IN3N</text>
<text x="321.3" y="76.8" transform="rotate(-90 321.3 76.8)">RESP_MODP/IN3P</text>
<text x="326.4" y="73.4" transform="rotate(-90 326.4 73.4)">RLDIN/RLDREF</text>
<text x="343.3" y="76.9">DRDY#</text>
<text x="344.6" y="74.4">DVDD</text>
<text x="352.8" y="75.9">22</text>
<text x="352.8" y="73.3">23</text>
<text x="298.2" y="78.4">4</text>
<text x="298.2" y="81">5</text>
<text x="298.2" y="83.5">6</text>
<text x="301.2" y="79.4">IN1P</text>
<text x="301.2" y="82">IN2N</text>
<text x="344.6" y="79.4">DOUT</text>
<text x="345.1" y="82">SCLK</text>
<text x="352.8" y="83.5">19</text>
<text x="352.8" y="81">20</text>
<text x="352.8" y="78.4">21</text>
<text x="298.2" y="86">7</text>
<text x="298.2" y="88.6">8</text>
<text x="301.2" y="84.5">IN2P</text>
<text x="301.2" y="87.1">PGA2N</text>
<text x="301.2" y="89.6">PGA2P</text>
<text x="346.6" y="89.6">CLK</text>
<text x="346.6" y="87.1">CS#</text>
<text x="347.1" y="84.5">DIN</text>
<text x="352.8" y="88.6">17</text>
<text x="352.8" y="86">18</text>
<text x="318.7" y="106.7" transform="rotate(-90 318.7 106.7)">VREFP</text>
<text x="321.3" y="106.7" transform="rotate(-90 321.3 106.7)">VREFN</text>
<text x="323.8" y="106.7" transform="rotate(-90 323.8 106.7)">VCAP1</text>
<text x="326.4" y="106.7" transform="rotate(-90 326.4 106.7)">AVDD</text>
<text x="328.9" y="106.7" transform="rotate(-90 328.9 106.7)">AVSS</text>
<text x="331.4" y="106.7" transform="rotate(-90 331.4 106.7)">CLKSEL</text>
<text x="334" y="106.7" transform="rotate(-90 334 106.7)">PWDN#/RESET#</text>
<text x="336.5" y="106.7" transform="rotate(-90 336.5 106.7)">START</text>
<text x="317.7" y="109.7" transform="rotate(-90 317.7 109.7)">9</text>
<text x="320.3" y="111" transform="rotate(-90 320.3 111)">10</text>
<text x="322.8" y="111" transform="rotate(-90 322.8 111)">11</text>
<text x="325.3" y="111" transform="rotate(-90 325.3 111)">12</text>
<text x="327.9" y="111" transform="rotate(-90 327.9 111)">13</text>
<text x="330.4" y="111" transform="rotate(-90 330.4 111)">14</text>
<text x="333" y="111" transform="rotate(-90 333 111)">15</text>
<text x="335.5" y="111" transform="rotate(-90 335.5 111)">16</text>
<text x="70.7" y="173.7">1</text>
<text x="87.5" y="173.7">5</text>
<text x="70.7" y="176.2">2</text>
<text x="70.7" y="178.8">3</text>
<text x="73.1" y="174.9">IN</text>
<text x="73.1" y="177.5">GND</text>
<text x="81.7" y="174.9">OUT</text>
<text x="87.5" y="178.8">4</text>
<text x="73.1" y="180">EN</text>
<text x="82.5" y="180">N/C</text>
<text x="192.8" y="221.9">4 ADS1292ERA</text>
<text x="228.3" y="220.7">2</text>
<text x="192.8" y="227">3</text>
<text x="192.8" y="224.5">7 ADS1292ELA</text>
<text x="228.3" y="223.2">4</text>
<text x="228.3" y="225.7">6</text>
<text x="285.4" y="223.2">1</text>
<text x="285.4" y="225.7">2</text>
<text x="287.7" y="224.5">1</text>
<text x="287.7" y="227">2</text>
<text x="192.8" y="232.1">5 ADS1292RLD</text>
<text x="192.8" y="229.6">6</text>
<text x="228.3" y="233.4">3</text>
<text x="228.3" y="230.8">5</text>
<text x="228.3" y="228.3">7</text>
<text x="285.4" y="228.3">3</text>
<text x="285.4" y="230.8">4</text>
<text x="285.4" y="233.4">5</text>
<text x="287.7" y="229.6">3</text>
<text x="287.7" y="232.1">4</text>
<text x="51.7" y="235.9">1</text>
<text x="51.7" y="238.4">2</text>
<text x="54" y="237.2">IN</text>
<text x="54" y="239.7">GND</text>
<text x="72.8" y="237.2">OUT</text>
<text x="78.6" y="235.9">5</text>
<text x="285.4" y="235.9">6</text>
<text x="285.4" y="238.4">7</text>
<text x="287.7" y="234.6">5</text>
<text x="287.7" y="237.2">6</text>
<text x="287.7" y="239.7">7</text>
<text x="51.7" y="241">3</text>
<text x="54" y="242.3">EN</text>
<text x="70.7" y="242.3">NR/FB</text>
<text x="78.6" y="241">4</text>
<text x="191.5" y="242.3">1</text>
<text x="191.5" y="244.8">3</text>
<text x="285.4" y="241">8</text>
<text x="285.4" y="243.5">9</text>
<text x="287.7" y="242.3">8</text>
<text x="287.7" y="244.8">9</text>
<text x="191.5" y="247.3">5</text>
<text x="191.5" y="249.9">4</text>
<text x="284.1" y="246.1">10</text>
<text x="284.1" y="248.6">11</text>
<text x="284.1" y="251.1">12</text>
<text x="287.5" y="247.1">10</text>
<text x="287.7" y="249.9">11</text>
<text x="191.5" y="252.4">2</text>
<text x="287.7" y="252.4">12</text>
<text x="186.4" y="268.9">2</text>
<text x="186.4" y="271.5">3</text>
<text x="186.4" y="274">4</text>
</g>
<g font-size="2.2" fill="#a00000">
<text x="28.4" y="3">1</text>
<text x="78.2" y="3">2</text>
<text x="128" y="3">3</text>
<text x="177.8" y="3">4</text>
<text x="227.6" y="3">5</text>
<text x="277.4" y="3">6</text>
<text x="327.2" y="3">7</text>
<text x="376.9" y="3">8</text>
<text x="1.4" y="28.3">A</text>
<text x="413.4" y="28.3">A</text>
<text x="1.4" y="78">B</text>
<text x="413.4" y="78">B</text>
<text x="1.4" y="127.8">C</text>
<text x="413.4" y="127.8">C</text>
<text x="1.4" y="177.6">D</text>
<text x="413.4" y="177.6">D</text>
<text x="1.4" y="227.4">E</text>
<text x="413.4" y="227.4">E</text>
<text x="28.4" y="292.3">1</text>
<text x="78.2" y="292.3">2</text>
<text x="128" y="292.3">3</text>
<text x="177.8" y="292.3">4</text>
<text x="227.6" y="292.3">5</text>
<text x="277.4" y="292.3">6</text>
<text x="327.2" y="292.3">7</text>
<text x="376.9" y="292.3">8</text>
</g>
<g font-size="2.2" fill="#00f">
<text x="269" y="30">ADS1292RLD</text>
<text x="234.2" y="50">IN2N</text>
<text x="318" y="49.5" transform="rotate(-90 318 49.5)">IN3N</text>
<text x="320.5" y="49.5" transform="rotate(-90 320.5 49.5)">IN3P</text>
<text x="225.3" y="60.2">IN3N</text>
<text x="169.2" y="71.9">ADS1292ERA</text>
<text x="357.1" y="75.7">ADS1292DRDY</text>
<text x="169.7" y="82">ADS1292ELA</text>
<text x="284.7" y="83.3">IN2P</text>
<text x="284.7" y="80.8">IN2N</text>
<text x="357.1" y="83.3">ADS1292DIN</text>
<text x="357.1" y="80.8">ADS1292SCLK</text>
<text x="357.1" y="78.2">ADS1292DOUT</text>
<text x="357.1" y="85.8">ADS1292CS</text>
<text x="225" y="94.7">IN3P</text>
<text x="227.3" y="103.9">IN2P</text>
<text x="267" y="233.2">ADS1292DRDY</text>
<text x="267" y="238.2">ADS1292SCLK</text>
<text x="267" y="235.7">ADS1292DOUT</text>
<text x="267" y="243.3">ADS1292CS</text>
<text x="267" y="240.8">ADS1292DIN</text>
<text x="196.6" y="268.7">ADS1292RLD</text>
<text x="196.6" y="271.3">ADS1292ERA</text>
<text x="196.6" y="273.8">ADS1292ELA</text>
</g>
<g font-size="2">
<text x="365.3" y="137.2">CLKSEL=1 内部时钟</text>
<text x="365.3" y="139.3">CLKSEL=0 外部时钟</text>
</g>
<text font-size="1.5" fill="#000080" x="181.4" y="220.6">CN3</text>
</svg>
